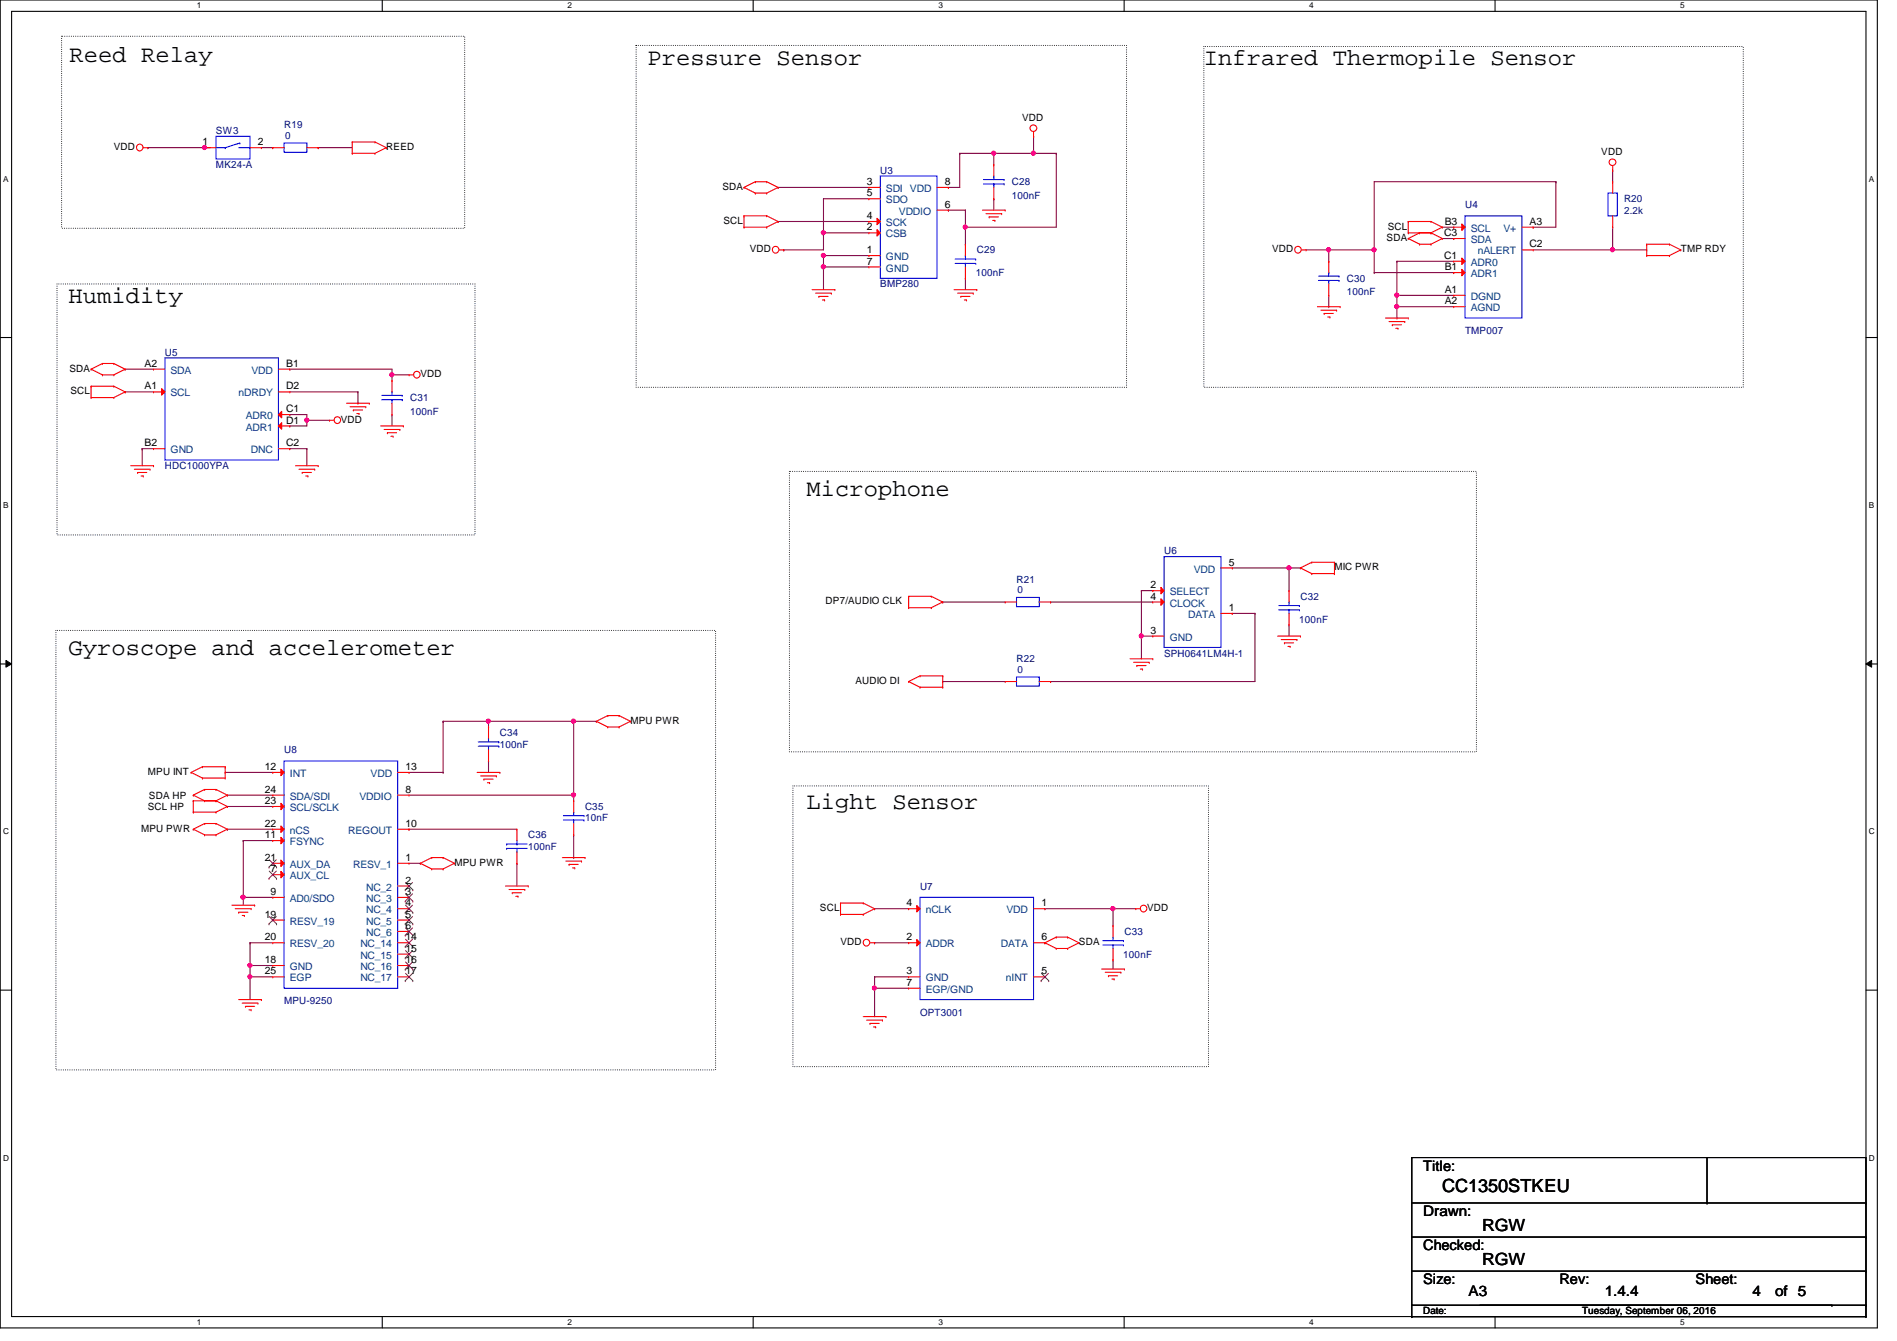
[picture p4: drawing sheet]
<svg xmlns="http://www.w3.org/2000/svg" width="297mm" height="210mm" viewBox="0 0 297 210" stroke-linecap="round" stroke-linejoin="round" font-family="sans-serif">
<path d="M0 0h294v207.9h-294zM1.8 1.8h290.4v204.3h-290.4z" fill="none" stroke="#000" stroke-width=".17"/>
<g fill="#fff">
<path d="M30.8 .2h.7v1.4h-.7z"/>
<path d="M30.8 206.2h.7v1.4h-.7z"/>
</g>
<path d="M59.9 0v1.8M59.9 206.1v1.8" fill="none" stroke="#000" stroke-width=".17"/>
<g fill="#fff">
<path d="M88.9 .2h.6v1.4h-.6z"/>
<path d="M88.9 206.2h.6v1.4h-.6z"/>
</g>
<path d="M117.9 0v1.8M117.9 206.1v1.8" fill="none" stroke="#000" stroke-width=".17"/>
<g fill="#fff">
<path d="M146.9 .2h.7v1.4h-.7z"/>
<path d="M146.9 206.2h.7v1.4h-.7z"/>
</g>
<path d="M176 0v1.8M176 206.1v1.8" fill="none" stroke="#000" stroke-width=".17"/>
<g fill="#fff">
<path d="M205 .2h.7v1.4h-.7z"/>
<path d="M205 206.2h.7v1.4h-.7z"/>
</g>
<path d="M234.1 0v1.8M234.1 206.1v1.8" fill="none" stroke="#000" stroke-width=".17"/>
<g fill="#fff">
<path d="M263.1 .2h.7v1.4h-.7z"/>
<path d="M263.1 206.2h.7v1.4h-.7z"/>
<path d="M.5 27.3h.8v1.4h-.8z"/>
<path d="M292.6 27.3h.9v1.4h-.9z"/>
<path d="M.5 78.4h.8v1.4h-.8z"/>
<path d="M292.6 78.4h.9v1.4h-.9z"/>
</g>
<path d="M0 52.8h1.8M292.2 52.8h1.8" fill="none" stroke="#000" stroke-width=".17"/>
<g fill="#fff">
<path d="M.5 129.5h.9v1.4h-.9z"/>
<path d="M292.6 129.5h.9v1.4h-.9z"/>
</g>
<path d="M0 103.9h1.8M292.2 103.9h1.8" fill="none" stroke="#000" stroke-width=".17"/>
<path d="M.9 103.4l.9 .5-.9 .5zM292.2 103.9l.9-.5v1z" fill="#000"/>
<path d="M.9 103.4l.9 .5-.9 .5zM292.2 103.9l.9-.5v1z" fill="none" stroke="#000" stroke-width=".16"/>
<g fill="#fff">
<path d="M.5 180.5h.9v1.4h-.9z"/>
<path d="M292.6 180.5h.9v1.4h-.9z"/>
</g>
<path d="M0 155h1.8M292.2 155h1.8" fill="none" stroke="#000" stroke-width=".17"/>
<path d="M9.6 5.7h63.2v30h-63.2zM99.6 7.1h76.8v53.5h-76.8zM188.5 7.3h84.5v53.3h-84.5zM8.9 44.4h65.5v39.3h-65.5zM123.6 73.8h107.6v43.9h-107.6zM8.8 98.7h103.3v68.8h-103.3zM124.2 123h65v44h-65z" fill="none" stroke="#000" stroke-width=".17" stroke-dasharray="0 .3"/>
<path d="M32 23.1h.1M32 23.1h.9" fill="none" stroke="#800040" stroke-width=".17"/>
<circle cx="32" cy="23.1" r=".32" fill="#f0f"/>
<circle cx="32" cy="23.1" r=".32" fill="none" stroke="#f0f" stroke-width=".17"/>
<g fill="none" stroke="#800040" stroke-width=".17">
<path d="M40.9 23.1h1.8M42.7 23.1h.1M49.8 23.1h.1M49.8 23.1h5.4M240.1 35.6h.1M240.1 35.6h3.5M178.7 99.6h.1M178.7 99.6h1.8M178.7 99.6v3.5M193 96h.1M193 96h3.5M89.8 124.5h.1"/>
<path d="M89.8 124.5v.8M38.1 140.5h.1M38.1 140.5h4.6"/>
</g>
<circle cx="38.1" cy="140.4" r=".33" fill="#f0f"/>
<circle cx="38.1" cy="140.4" r=".33" fill="none" stroke="#f0f" stroke-width=".17"/>
<g fill="none" stroke="#800040" stroke-width=".17">
<path d="M193 88.9h.1M193 88.9h10.6M201.8 97.8h.1M201.8 88.9h.1M201.8 97.8v1.8M76.5 119.1h.1M76.5 119.1v1.8M35.3 120.9h.1M35.3 120.9h7.4M35.6 124.5h.1M35.6 126.2h.1M35.6 124.5h7.1"/>
<path d="M35.6 126.2h7.1M38.1 131.6h.1M38.1 131.6v10.1M38.1 131.6h4.6M64 129.8h.1M64 129.8h16.9M80.9 135.1h.1M80.9 135.1v3.6M38.1 140.5h.1M136.9 142.2h.1M136.9 152.9h.1M136.9 142.2h5.4"/>
<path d="M136.9 152.9v1.8M136.9 152.9h5.4M163.6 142.2h.1M163.6 142.2h14.2M174.3 150.2h.1M174.3 142.2h.1M174.3 150.2v1.5"/>
</g>
<circle cx="201.8" cy="88.9" r=".32" fill="#f0f"/>
<circle cx="201.8" cy="88.9" r=".32" fill="none" stroke="#f0f" stroke-width=".17"/>
<path d="M35.6 129.8h.1M35.6 129.8h7.1M64 124.5h25.8M89.8 124.5h.1" fill="none" stroke="#800040" stroke-width=".17"/>
<circle cx="89.8" cy="124.4" r=".32" fill="#f0f"/>
<circle cx="89.8" cy="124.4" r=".32" fill="none" stroke="#f0f" stroke-width=".17"/>
<path d="M39.2 147.6h.1M39.2 147.6h3.5M39.2 147.6v3.5" fill="none" stroke="#800040" stroke-width=".17"/>
<circle cx="39.1" cy="151.1" r=".32" fill="#f0f"/>
<circle cx="39.1" cy="151.1" r=".32" fill="none" stroke="#f0f" stroke-width=".17"/>
<path d="M39.2 151.1h.1M39.2 152.9h.1M39.2 151.1h3.5M39.2 151.1v1.8M39.2 152.9h3.5" fill="none" stroke="#800040" stroke-width=".17"/>
<circle cx="39.1" cy="152.9" r=".32" fill="#f0f"/>
<circle cx="39.1" cy="152.9" r=".32" fill="none" stroke="#f0f" stroke-width=".17"/>
<path d="M218.7 40.9h.1M218.7 46.2h.1M218.7 40.9h8.9M218.7 40.9v5.3M218.7 46.2h8.9M39.2 152.9h.1M39.2 152.9v3.6" fill="none" stroke="#800040" stroke-width=".17"/>
<circle cx="218.7" cy="46.2" r=".32" fill="#f0f"/>
<circle cx="218.7" cy="46.2" r=".32" fill="none" stroke="#f0f" stroke-width=".17"/>
<path d="M218.7 48h.1M218.7 46.2v1.8M218.7 48h8.9" fill="none" stroke="#800040" stroke-width=".17"/>
<circle cx="218.7" cy="48" r=".32" fill="#f0f"/>
<circle cx="218.7" cy="48" r=".32" fill="none" stroke="#f0f" stroke-width=".17"/>
<path d="M208.1 39.1v1.8M208.1 48h.1M208.1 40.9h.1M208.1 46.2v1.8M218.7 49.8h.1M218.7 48v1.8" fill="none" stroke="#800040" stroke-width=".17"/>
<circle cx="208" cy="39.1" r=".32" fill="#f0f"/>
<circle cx="208" cy="39.1" r=".32" fill="none" stroke="#f0f" stroke-width=".17"/>
<path d="M208.1 39.1h7.1M215.2 39.1h.1M215.2 39.1v3.6M215.2 42.7h.1" fill="none" stroke="#800040" stroke-width=".17"/>
<circle cx="215.2" cy="39.1" r=".32" fill="#f0f"/>
<circle cx="215.2" cy="39.1" r=".32" fill="none" stroke="#f0f" stroke-width=".17"/>
<path d="M215.2 39.1h.1M243.6 28.4h.1M243.6 28.4h-28.4v10.7M243.6 28.4v7.2M215.2 42.7h12.4M227.6 42.7h.1M69.4 112.9h.1M69.4 112.9v8M69.4 112.9h7.1M64 120.9h5.4M69.4 120.9h.1" fill="none" stroke="#800040" stroke-width=".17"/>
<circle cx="76.5" cy="112.9" r=".32" fill="#f0f"/>
<circle cx="76.5" cy="112.9" r=".32" fill="none" stroke="#f0f" stroke-width=".17"/>
<path d="M76.5 112.9h.1M76.5 112.9h13.3M89.8 112.9h.1M89.8 112.9v11.6" fill="none" stroke="#800040" stroke-width=".17"/>
<circle cx="89.8" cy="112.9" r=".32" fill="#f0f"/>
<circle cx="89.8" cy="112.9" r=".32" fill="none" stroke="#f0f" stroke-width=".17"/>
<path d="M178.7 92.5h.1M178.7 92.5h1.8M178.7 92.5v7.1M201.8 88.9h.1M201.8 88.9v3.6" fill="none" stroke="#800040" stroke-width=".17"/>
<circle cx="178.7" cy="99.5" r=".32" fill="#f0f"/>
<circle cx="178.7" cy="99.5" r=".32" fill="none" stroke="#f0f" stroke-width=".17"/>
<path d="M225.8 37.3h1.8M225.8 35.6h1.8M227.6 37.3h.1M227.6 35.6h.1M240.1 39.1h12.4M252.5 39.1h.1M76.5 112.9h.1M76.5 112.9v.9M64 135.1h1.8M65.8 135.1h.1M136.9 147.6h.1M136.9 147.6h5.4" fill="none" stroke="#800040" stroke-width=".17"/>
<circle cx="252.5" cy="39.1" r=".32" fill="#f0f"/>
<circle cx="252.5" cy="39.1" r=".32" fill="none" stroke="#f0f" stroke-width=".17"/>
<path d="M252.5 39.1h.1M252.5 35.6v3.5M252.5 39.1h5.3M257.8 39.1h.1M136.9 154.7h.1M136.9 154.7h5.4M136.9 154.7v4.4" fill="none" stroke="#800040" stroke-width=".17"/>
<circle cx="136.9" cy="154.7" r=".32" fill="#f0f"/>
<circle cx="136.9" cy="154.7" r=".32" fill="none" stroke="#f0f" stroke-width=".17"/>
<g fill="none" stroke="#800040" stroke-width=".17">
<path d="M19.6 57.8h.1M19.6 57.8h4.4M45.4 57.8h.1M45.4 57.8h16M61.4 58.7h.1M61.4 58.7v.9M19.6 61.3h.1M19.6 61.3h4.4M22.3 70.2h.1M22.3 70.2v2.7M22.3 70.2h1.7M45.4 70.2h.1"/>
<path d="M45.4 61.3h10.6M45.4 70.2h2.6M48 70.2h.1M48 70.2v2.7M56 61.3h.1M61.4 64.9h.1M61.4 64.9v1.8M147.6 94.2h.1M147.6 94.2h9.8M164.5 94.2h.1M164.5 94.2h16M196.5 96h.1"/>
<path d="M196.5 96v10.7h-32M89.8 112.9h3.6M93.4 112.9h.1M147.6 106.7h.1M147.6 106.7h9.8M164.5 106.7h.1M89.8 134.2h.1M89.8 130.7v3.5"/>
</g>
<circle cx="61.4" cy="58.6" r=".32" fill="#f0f"/>
<circle cx="61.4" cy="58.6" r=".32" fill="none" stroke="#f0f" stroke-width=".17"/>
<path d="M61.4 58.7h.1M61.4 58.7h2.6M45.4 64.9h.1M45.4 64.9h2.6M48 65.8h.1M48 65.8v.9" fill="none" stroke="#800040" stroke-width=".17"/>
<circle cx="48" cy="65.8" r=".32" fill="#f0f"/>
<circle cx="48" cy="65.8" r=".32" fill="none" stroke="#f0f" stroke-width=".17"/>
<path d="M151.2 35.6h.1M151.2 35.6h14.2M45.4 66.7h.1M45.4 66.7h2.6" fill="none" stroke="#800040" stroke-width=".17"/>
<circle cx="151.1" cy="35.5" r=".32" fill="#f0f"/>
<circle cx="151.1" cy="35.5" r=".32" fill="none" stroke="#f0f" stroke-width=".17"/>
<g fill="none" stroke="#800040" stroke-width=".17">
<path d="M148.5 32.9h.1M148.5 29.3h.1M148.5 32.9h2.7M150.3 24h.1M150.3 24v5.3h-1.8M150.3 24h11.5M151.2 32.9h.1M151.2 32.9v2.7M155.6 24h.1M155.6 24v1.8M161.8 21.3h.1M161.8 24h.1"/>
<path d="M161.8 21.3v2.7"/>
</g>
<circle cx="155.6" cy="24" r=".32" fill="#f0f"/>
<circle cx="155.6" cy="24" r=".32" fill="none" stroke="#f0f" stroke-width=".17"/>
<g fill="none" stroke="#800040" stroke-width=".17">
<path d="M121.8 29.3h.1M121.8 34.7h.1M121.8 29.3h14.3M121.8 34.7h14.3M122.7 39.1h.1M122.7 39.1h6.2M128.9 31.1h.1M128.9 31.1h7.2M151.2 38.2h.1M151.2 35.6v2.6M155.6 31.1h.1M155.6 31.1v1.8"/>
<path d="M165.4 24h.1M165.4 24v11.6M128.8 40h.1M128.8 40h7.3M128.9 40h.1M128.9 40v1.8"/>
</g>
<circle cx="128.9" cy="41.8" r=".32" fill="#f0f"/>
<circle cx="128.9" cy="41.8" r=".32" fill="none" stroke="#f0f" stroke-width=".17"/>
<circle cx="128.9" cy="40" r=".32" fill="#f0f"/>
<circle cx="128.9" cy="40" r=".32" fill="none" stroke="#f0f" stroke-width=".17"/>
<path d="M128.9 36.4h.1M128.9 31.1v5.3M128.9 36.4h7.2M128.9 41.8h.1M128.9 41.8h7.2M128.9 41.8v3.5" fill="none" stroke="#800040" stroke-width=".17"/>
<circle cx="128.9" cy="36.4" r=".32" fill="#f0f"/>
<circle cx="128.9" cy="36.4" r=".32" fill="none" stroke="#f0f" stroke-width=".17"/>
<path d="M23.2 23.1h.1M23.2 23.1h8.8M128.9 36.4h.1M128.9 36.4v2.7M161.8 24h.1M161.8 24h3.6M48 65.8h.1M48 65.8h3.6" fill="none" stroke="#800040" stroke-width=".17"/>
<circle cx="161.8" cy="24" r=".32" fill="#f0f"/>
<circle cx="161.8" cy="24" r=".32" fill="none" stroke="#f0f" stroke-width=".17"/>
<path d="M204.5 39.1h3.6M208.1 39.1h.1M252.5 26.7h.1M252.5 26.7v1.7M61.4 58.7h.1M61.4 57.8v.9M48 65.8h.1M48 64.9v.9M174.3 142.2h.1M174.3 142.2v2.7" fill="none" stroke="#800040" stroke-width=".17"/>
<circle cx="174.3" cy="142.2" r=".32" fill="#f0f"/>
<circle cx="174.3" cy="142.2" r=".32" fill="none" stroke="#f0f" stroke-width=".17"/>
<path d="M151.2 43.6h.1M151.2 43.6v1.7M56 63.1h.1M56 61.3v1.8" fill="none" stroke="#800040" stroke-width=".17"/>
<g fill="none" stroke="#f00" stroke-width=".17">
<path d="M22.4 23.1h.8M23.2 23.1h.1M55.2 24h.1M55.2 22.2h.1M55.2 22.2h3.5M55.2 24h3.5M55.2 22.2v1.8M58.7 22.2h.1M58.7 24h.1M58.7 22.2l1.8 .9M60.5 23.1h.1M60.5 23.1l-1.8 .9"/>
<path d="M116.5 35.6h.1M116.5 33.8h.1M116.5 29.3h.1M116.5 33.8h3.6M116.5 35.6h3.6M116.5 33.8v1.8M116.5 29.3l1.8 .9M118.3 28.4h.1M118.3 30.2h.1M118.3 28.4l-1.8 .9M118.3 28.4h1.8M118.3 30.2h1.8"/>
<path d="M120.1 33.8h.1M120.1 35.6h.1M120.1 28.4h.1M120.1 30.2h.1M120.1 33.8l1.7 .9M120.1 28.4l1.7 .9M121.8 34.7h.1M121.8 29.3h.1M121.8 34.7l-1.7 .9M121.8 29.3l-1.7 .9M122 39.1h.7M122.7 39.1h.1"/>
<path d="M153.8 32.9h3.6M154.4 33.4h2.4M154.9 34h.1M154.9 34h1.4M155.4 34.5h.4M155.8 34.5h.1M156.8 33.4h.1M157.4 32.9h.1M161.8 21.3h.1M161.8 20.6v.7M203.8 39.1h.7M204.5 39.1h.1"/>
<path d="M220.5 36.4h.1M220.5 34.7h.1M220.5 37.3h.1M220.5 34.7h3.6M220.5 36.4h3.6M220.5 34.7v1.7M220.5 37.3l1.8 .9M222.3 36.4h.1M222.3 38.2h.1M222.3 36.4l-1.8 .9M222.3 38.2h1.8M224.1 34.7h.1"/>
<path d="M224.1 36.4h.1M224.1 38.2h.1M224.1 34.7l1.7 .9M224.1 36.4l1.7 .9M225.8 35.6h.1M225.8 37.3h.1M225.8 35.6l-1.7 .8M225.8 37.3l-1.7 .9M252.5 26.7h.1M252.5 35.6h.1M252.5 28.4h.1M252.5 26v.7"/>
<path d="M252.5 28.4v1.8M252.5 33.8v1.8M257.8 38.2h.1M257.8 38.2h3.6M257.8 38.2v1.8M261.4 38.2h.1M261.4 38.2l1.8 .9M263.2 39.1h.1M263.2 39.1l-1.8 .9M14.3 57.8h.1M14.3 57.8l1.7 .9M16 56.9h.1"/>
<path d="M16 58.7h.1M16 56.9l-1.7 .9M16 56.9h1.8M16 58.7h1.8M17.8 56.9h.1M17.8 58.7h.1M17.8 56.9l1.8 .9M19.6 57.8h.1M19.6 57.8l-1.8 .9M64 58.7h.1M64 58.7h.8M127.2 45.3h3.5"/>
<path d="M127.7 45.9h2.5M128.2 46.4h.1M128.2 46.4h1.5M128.8 46.9h.3M129.1 46.9h.1M130.2 45.9h.1M130.7 45.3h.1M149.4 45.3h3.5M149.9 45.9h2.5M150.4 46.4h.1M150.4 46.4h1.5M151 46.9h.3"/>
<path d="M151.3 46.9h.1M152.4 45.9h.1M152.9 45.3h.1M206.3 48h3.5M206.8 48.6h2.5M207.3 49.1h.1M207.3 49.1h1.5M207.9 49.6h.3M208.1 40.9h.1M208.1 46.2h.1M208.1 40.9v1.8M208.1 44.4v1.8"/>
<path d="M208.2 49.6h.1M209.3 48.6h.1M209.8 48h.1M217 49.8h3.5M217.5 50.3h2.5M218 50.8h.1M218 50.8h1.5M218.6 51.4h.3M218.9 51.4h.1M220 50.3h.1M220.5 49.8h.1M257.8 40h.1"/>
<path d="M257.8 40h3.6M261.4 40h.1M14.3 62.2h.1M14.3 60.5h.1M14.3 60.5h3.5M14.3 62.2h3.5M14.3 60.5v1.7M17.8 60.5h.1M17.8 62.2h.1M17.8 60.5l1.8 .8M19.6 61.3h.1M19.6 61.3l-1.8 .9"/>
<path d="M20.5 72.9h3.5M21 73.4h2.5M21.5 74h.1M21.5 74h1.5M22.1 74.5h.3M22.4 74.5h.1M23.5 73.4h.1M24 72.9h.1M46.3 72.9h3.5M46.8 73.4h2.5M47.3 74h.1M47.3 74h1.5"/>
<path d="M47.9 74.5h.3M48.2 74.5h.1M49.3 73.4h.1M49.8 72.9h.1M51.6 65.8h.1M51.6 65.8h.7M54.3 63.1h3.5M54.8 63.7h2.5M55.3 64.2h.1M55.3 64.2h1.5M55.9 64.7h.3M56.2 64.7h.1"/>
<path d="M57.3 63.7h.1M57.8 63.1h.1M59.6 66.7h3.6M60.2 67.2h2.4M60.7 67.7h.1M60.7 67.7h1.4M61.2 68.3h.3M61.5 68.3h.1M62.6 67.2h.1M63.2 66.7h.1M142.3 95.1h.1M142.3 93.3h.1"/>
<path d="M142.3 93.3h3.5M142.3 95.1h3.5M142.3 93.3v1.8M145.8 93.3h.1M145.8 95.1h.1M145.8 93.3l1.8 .9M147.6 94.2h.1M147.6 94.2l-1.8 .9M200.1 99.6h3.5M203.6 88.9h.1M203.6 99.6h.1M203.6 88.9l1.8 .9"/>
<path d="M205.4 89.8h.1M205.4 88h.1M205.4 89.8h3.6M205.4 88l-1.8 .9M205.4 88h3.6M209 88h.1M209 89.8h.1M209 88v1.8M76.5 113.8h.1M76.5 119.1h.1M76.5 113.8v1.8M76.5 117.3v1.8"/>
<path d="M93.4 112.9h.1M93.4 112.9l1.8 .9M95.2 113.8h.1M95.2 112h.1M95.2 113.8h1.7M95.2 112l-1.8 .9M95.2 112h1.7M96.9 113.8h.1M96.9 112h.1M96.9 112l1.8 .9M98.7 112.9h.1M98.7 112.9l-1.8 .9"/>
<path d="M142.3 106.7h.1M142.3 106.7l1.8 .9M144.1 107.6h.1M144.1 105.8h.1M144.1 107.6h3.5M144.1 105.8l-1.8 .9M144.1 105.8h3.5M147.6 105.8h.1M147.6 107.6h.1M147.6 105.8v1.8M157.4 106.7h.1M157.4 106.7h1.8"/>
<path d="M162.7 106.7h1.8M164.5 106.7h.1M176.9 103.1h3.6M177.5 103.7h2.5M178 104.2h.1M178 104.2h1.4M178.6 104.7h.3M178.9 104.7h.1M180 103.7h.1M180.5 103.1h.1M200.6 100.1h2.5M201.1 100.6h.1"/>
<path d="M201.1 100.6h1.5M201.7 101.2h.3M202 101.2h.1M203.1 100.1h.1M29.9 120.9h.1M29.9 120.9l1.8 .9M30.3 127.1h.1M30.3 125.3h.1M30.3 124.5h.1M30.3 129.8h.1M30.3 125.3h3.5M30.3 127.1h3.5"/>
<path d="M30.3 125.3v1.8M30.3 124.5l1.7 .8M30.3 129.8l1.7 .9M31.7 121.8h.1M31.7 120h.1M31.7 121.8h3.6M31.7 120l-1.8 .9M31.7 120h3.6M32 123.6h.1M32 125.3h.1M32 128.9h.1M32 130.7h.1"/>
<path d="M32 123.6l-1.7 .9M32 123.6h1.8M32 128.9l-1.7 .9M32 128.9h1.8M32 130.7h1.8M33.8 125.3h.1M33.8 127.1h.1M33.8 123.6h.1M33.8 128.9h.1M33.8 130.7h.1M33.8 125.3l1.8 .9M33.8 123.6l1.8 .9"/>
<path d="M33.8 128.9l1.8 .9M35.3 120h.1M35.3 121.8h.1M35.3 120v1.8M35.6 126.2h.1M35.6 124.5h.1M35.6 129.8h.1M35.6 126.2l-1.8 .9M35.6 124.5l-1.8 .8M35.6 129.8l-1.8 .9M65.8 135.1h.1M65.8 135.1l1.8 .9"/>
<path d="M67.6 136h.1M67.6 134.2h.1M67.6 136h1.8M67.6 134.2l-1.8 .9M67.6 134.2h1.8M69.4 136h.1M69.4 134.2h.1M69.4 134.2l1.8 .9M71.2 135.1h.1M71.2 135.1l-1.8 .9M74.7 120.9h3.6M75.3 121.5h2.4"/>
<path d="M75.8 122h.1M75.8 122h1.4M76.3 122.5h.4M76.7 122.5h.1M77.7 121.5h.1M78.3 120.9h.1M79.2 138.7h3.5M79.7 139.2h2.5M80.2 139.7h.1M80.2 139.7h1.5M80.9 135.1h.1M80.9 129.8h.1"/>
<path d="M80.9 129.8v1.8M80.9 133.3v1.8M82.2 139.2h.1M82.7 138.7h.1M88 134.2h3.6M88.6 134.8h2.5M89.1 135.3h.1M89.1 135.3h1.4M89.7 135.8h.3M90 135.8h.1M91.1 134.8h.1M91.6 134.2h.1"/>
<path d="M36.3 141.7h3.6M36.8 142.2h2.5M37.4 142.8h.1M37.4 142.8h1.4M37.4 156.5h3.5M37.9 143.3h.4M37.9 157h2.5M38.3 143.3h.1M38.4 157.5h.1M38.4 157.5h1.5M39 158.1h.3M39.3 142.2h.1"/>
<path d="M39.3 158.1h.1M39.9 141.7h.1M40.4 157h.1M40.9 156.5h.1M80.8 140.3h.3M81.1 140.3h.1M131.6 143.1h.1M131.6 141.4h.1M131.6 141.4h3.6M131.6 143.1h3.6M131.6 141.4v1.7M135.2 141.4h.1"/>
<path d="M135.2 143.1h.1M135.2 141.4l1.7 .8M135.2 159.1h3.5M135.7 159.7h2.5M136.2 147.6h.7M136.9 142.2h.1M136.9 147.6h.1M136.9 142.2l-1.7 .9M138.2 159.7h.1M138.7 159.1h.1M161.8 152.9h1.8M163.6 147.6h.1"/>
<path d="M163.6 152.9h.1M163.6 147.6l1.8 .9M165.4 148.5h.1M165.4 146.7h.1M165.4 148.5h1.8M165.4 146.7l-1.8 .9M165.4 146.7h1.8M167.2 148.5h.1M167.2 146.7h.1M167.2 146.7l1.7 .9M168.9 147.6h.1M168.9 147.6l-1.7 .9"/>
<path d="M172.5 151.7h3.6M173.1 152.2h2.4M173.6 152.7h.1M173.6 152.7h1.4M174.1 153.2h.4M174.3 144.9h.1M174.3 150.2h.1M174.3 144.9v1.8M174.3 148.5v1.7M174.5 153.2h.1M175.5 152.2h.1M176.1 151.7h.1"/>
<path d="M177.8 142.2h.1M177.8 142.2h.8M136.2 160.2h.1M136.2 160.2h1.5M136.8 160.7h.3M137.1 160.7h.1"/>
<circle cx="21.9" cy="23.1" r=".52"/>
<circle cx="121.4" cy="39.1" r=".52"/>
<circle cx="161.8" cy="20.1" r=".52"/>
<circle cx="203.2" cy="39.1" r=".52"/>
<circle cx="252.5" cy="25.4" r=".52"/>
<circle cx="65.3" cy="58.6" r=".52"/>
<circle cx="52.8" cy="65.8" r=".52"/>
<circle cx="135.7" cy="147.5" r=".52"/>
<circle cx="179.1" cy="142.2" r=".52"/>
</g>
<g fill="none" stroke="#000" stroke-width=".17">
<path d="M221.1 181.2h71.1v23.1h-71.1zM221.1 188.3h71.1M221.1 193.6h71.1M221.1 199h71.1M267.3 188.3h.1M267.3 181.2v7.1M292.2 188.3h.1M292.2 193.6h.1M292.2 199h.1M221.1 206.1h.1M221.1 204.3v1.8M221.1 206.1h71.1"/>
<path d="M231.7 204.3h55.1M286.8 204.3h.1M292.2 206.1h.1M292.2 204.3h.1M292.2 204.3v1.8"/>
</g>
<g fill="none" stroke="#00f" stroke-width=".17">
<path d="M251.8 30.2h1.4v3.6h-1.4zM206.5 43.9h3.2M206.5 43.2h3.2M208.1 43.9h.1M208.1 42.7h.1M208.1 42.7v.5M208.1 43.9v.5M209.7 43.9h.1M209.7 43.2h.1M74.9 116.8h3.2M74.9 116.1h3.2M76.5 116.8h.1"/>
<path d="M76.5 115.6h.1M76.5 115.6v.5M76.5 116.8v.5M78.1 116.8h.1M78.1 116.1h.1M159.2 106h3.5v1.4h-3.5zM79.3 132.1h.1M79.3 132.8h.1M79.3 132.1h3.2M79.3 132.8h3.2M80.9 132.1h.1M80.9 133.3h.1"/>
<path d="M80.9 131.6v.5M80.9 132.8v.5M144.1 140.5h17.7v16h-17.7zM172.7 147.9h3.2M172.7 147.2h3.2M174.3 147.9h.1M174.3 146.7h.1M174.3 146.7v.5M174.3 147.9v.6M175.9 147.9h.1M175.9 147.2h.1"/>
</g>
<path d="M163 153.5h.1M163.1 152.4l1.1 1.1M164.2 152.4l-1.2 1.1M164.2 153.5h.1" fill="none" stroke="#804000" stroke-width=".16"/>
<path d="M143.5 147.1l.6 .5-.6 .5z" fill="#f00"/>
<path d="M142.3 147.6h.1M142.3 152.9h.1M142.3 154.7h.1M142.3 147.6h1.8M142.3 152.9h1.8M142.3 154.7h1.8M143.5 147.1l.6 .5-.6 .5zM161.8 142.2h1.8M163.6 142.2h.1" fill="none" stroke="#f00" stroke-width=".17"/>
<path d="M143.5 141.7l.6 .5-.6 .5z" fill="#f00"/>
<g fill="none" stroke="#f00" stroke-width=".17">
<path d="M42.7 23.1h.1M42.7 23.1h1.8M48 23.1h1.8M49.8 23.1h.1M151.2 38.2h.1M151.2 38.2v1.8M155.6 25.8h.1M155.6 31.1h.1M155.6 25.8v1.8M155.6 29.3v1.8M227.6 37.3h.1M227.6 37.3h1.8"/>
<path d="M238.3 39.1h1.8M238.3 35.6h1.8M240.1 39.1h.1M240.1 35.6h.1M151.2 43.6h.1M151.2 41.8v1.8M227.6 46.2h.1M227.6 48h.1M227.6 46.2h1.8M227.6 48h1.8M89.8 125.3h.1M89.8 130.7h.1"/>
<path d="M89.8 125.3v1.8M89.8 128.9v1.8M142.3 142.2h.1M142.3 142.2h1.8M143.5 141.7l.6 .5-.6 .5zM161.8 147.6h1.8M163.6 147.6h.1"/>
</g>
<g fill="none" stroke="#00f" stroke-width=".17">
<path d="M44.5 22.4h3.5v1.4h-3.5zM154 28.8h3.2M154 28.1h3.2M155.6 28.8h.1M155.6 27.6h.1M155.6 27.6v.5M155.6 28.8v.5M157.2 28.8h.1M157.2 28.1h.1M229.4 33.8h8.9v16h-8.9zM149.6 41.2h3.2M149.6 40.6h3.2"/>
<path d="M151.2 41.2h.1M151.2 40h.1M151.2 40v.6M151.2 41.2v.6M152.8 41.2h.1M152.8 40.6h.1M88.2 128.4h3.2M88.2 127.7h3.2M89.8 128.4h.1M89.8 127.1h.1M89.8 127.1v.6M89.8 128.4v.5"/>
<path d="M91.4 128.4h.1M91.4 127.7h.1"/>
</g>
<path d="M228.9 42.2l.5 .5-.5 .5z" fill="#f00"/>
<path d="M227.6 42.7h.1M227.6 42.7h1.8M228.9 42.2l.5 .5-.5 .5z" fill="none" stroke="#f00" stroke-width=".17"/>
<path d="M228.9 35.1l.5 .5-.5 .5z" fill="#f00"/>
<path d="M227.6 35.6h.1M227.6 35.6h1.8M228.9 35.1l.5 .5-.5 .5z" fill="none" stroke="#f00" stroke-width=".17"/>
<path d="M228.9 40.4l.5 .5-.5 .5z" fill="#f00"/>
<g fill="none" stroke="#f00" stroke-width=".17">
<path d="M32 23.1h.1M32 23.1h1.8M39.2 23.1h1.7M40.9 23.1h.1M61.4 59.6h.1M61.4 59.6v1.7M227.6 40.9h.1M227.6 40.9h1.8M228.9 40.4l.5 .5-.5 .5zM61.4 64.9h.1M61.4 63.1v1.8M157.4 94.2h.1"/>
<path d="M157.4 94.2h1.8M162.7 94.2h1.8M164.5 94.2h.1M201.8 92.5h.1M201.8 97.8h.1M201.8 92.5v1.7M201.8 96v1.8M62.3 145.8h1.7M64 145.8h.1"/>
</g>
<g fill="none" stroke="#00f" stroke-width=".17">
<path d="M33.8 21.3h5.4v3.6h-5.4zM33.8 23.1h1.5M35.3 23.1h.1M37.4 23.1h1.8M37.5 22.4h.1M37.5 22.4l-2.2 .7M39.2 23.1h.1M59.8 62.6h3.2M59.8 61.9h3.2M61.4 62.6h.1M61.4 61.3h.1M61.4 61.3v.6"/>
<path d="M61.4 62.6v.5M63 62.6h.1M63 61.9h.1M159.2 93.5h3.5v1.5h-3.5zM200.2 95.5h3.3M200.2 94.8h3.3M201.8 95.5h.1M201.8 94.2h.1M201.8 94.2v.6M201.8 95.5v.5M203.5 95.5h.1M203.5 94.8h.1"/>
<path d="M44.5 119.1h17.8v35.6h-17.8z"/>
</g>
<path d="M63.5 146.4h.1M63.5 145.2l1.1 1.2M64.6 145.2l-1.1 1.2M64.6 146.4h.1" fill="none" stroke="#804000" stroke-width=".16"/>
<path d="M44 134.6l.5 .5-.5 .5z" fill="#f00"/>
<path d="M42.7 135.1h.1M42.7 135.1h1.8M44 134.6l.5 .5-.5 .5z" fill="none" stroke="#f00" stroke-width=".17"/>
<path d="M42.1 135.7h.1M42.2 134.6l1.1 1.1M43.3 134.6l-1.2 1.1M43.3 135.7h.1" fill="none" stroke="#804000" stroke-width=".16"/>
<path d="M44 136.4l.5 .5-.5 .5z" fill="#f00"/>
<path d="M42.7 136.9h.1M42.7 136.9h1.8M44 136.4l.5 .5-.5 .5zM62.3 124.5h1.7M62.3 129.8h1.7M64 124.5h.1M64 129.8h.1M42.7 140.5h.1M42.7 140.5h1.8" fill="none" stroke="#f00" stroke-width=".17"/>
<path d="M42.1 137.5h.1M42.2 136.4l1.1 1.1M43.3 136.4l-1.2 1.1M43.3 137.5h.1" fill="none" stroke="#804000" stroke-width=".16"/>
<path d="M44 131.1l.5 .5-.5 .5z" fill="#f00"/>
<path d="M42.7 131.6h.1M42.7 131.6h1.8M44 131.1l.5 .5-.5 .5z" fill="none" stroke="#f00" stroke-width=".17"/>
<path d="M44 120.4l.5 .5-.5 .5z" fill="#f00"/>
<g fill="none" stroke="#f00" stroke-width=".17">
<path d="M42.7 120.9h.1M42.7 120.9h1.8M44 120.4l.5 .5-.5 .5zM62.3 120.9h1.7M62.3 135.1h1.7M64 120.9h.1M64 135.1h.1M42.7 151.1h.1M42.7 144h.1M42.7 147.6h.1M42.7 151.1h1.8M42.7 144h1.8"/>
<path d="M42.7 147.6h1.8"/>
</g>
<path d="M42.1 144.6h.1M42.2 143.5l1.1 1.1M43.3 143.5l-1.2 1.1M43.3 144.6h.1" fill="none" stroke="#804000" stroke-width=".16"/>
<path d="M44 129.3l.5 .5-.5 .5z" fill="#f00"/>
<path d="M42.7 129.8h.1M42.7 129.8h1.8M44 129.3l.5 .5-.5 .5z" fill="none" stroke="#f00" stroke-width=".17"/>
<path d="M44 125.7l.5 .5-.5 .5z" fill="#f00"/>
<g fill="none" stroke="#f00" stroke-width=".17">
<path d="M24 57.8h.1M24 57.8h1.8M24 70.2h.1M24 70.2h1.8M42.7 126.2h.1M42.7 124.5h.1M42.7 126.2h1.8M42.7 124.5h1.8M44 125.7l.5 .5-.5 .5zM62.3 138.7h1.7M64 138.7h.1M42.7 152.9h.1"/>
<path d="M42.7 152.9h1.8M62.3 152.9h1.7M62.3 147.6h1.7M62.3 149.4h1.7M62.3 151.1h1.7M62.3 140.5h1.7M62.3 142.2h1.7M62.3 144h1.7M64 147.6h.1M64 149.4h.1M64 151.1h.1M64 152.9h.1"/>
<path d="M64 140.5h.1M64 142.2h.1M64 144h.1"/>
</g>
<g fill="none" stroke="#804000" stroke-width=".16">
<path d="M63.5 139.3h.1M63.5 138.1l1.1 1.2M63.5 139.9l1.1 1.2M64.6 138.1l-1.1 1.2M64.6 139.9l-1.1 1.2M64.6 139.3h.1M63.5 148.2h.1M63.5 149.9h.1M63.5 151.7h.1M63.5 153.5h.1M63.5 141.1h.1M63.5 142.8h.1"/>
<path d="M63.5 144.6h.1M63.5 147l1.1 1.2M63.5 148.8l1.1 1.1M63.5 150.6l1.1 1.1M63.5 152.4l1.1 1.1M63.5 141.7l1.1 1.1M63.5 143.5l1.1 1.1M64.6 147l-1.1 1.2M64.6 148.8l-1.1 1.1M64.6 150.6l-1.1 1.1M64.6 152.4l-1.1 1.1M64.6 141.7l-1.1 1.1"/>
<path d="M64.6 143.5l-1.1 1.1M64.6 148.2h.1M64.6 149.9h.1M64.6 151.7h.1M64.6 153.5h.1M64.6 141.1h.1M64.6 142.8h.1M64.6 144.6h.1"/>
</g>
<path d="M25.8 56h17.8v16h-17.8z" fill="none" stroke="#00f" stroke-width=".17"/>
<path d="M25.3 60.8l.5 .5-.5 .5z" fill="#f00"/>
<path d="M43.6 57.8h1.8M45.4 57.8h.1M24 61.3h.1M24 61.3h1.8M25.3 60.8l.5 .5-.5 .5z" fill="none" stroke="#f00" stroke-width=".17"/>
<path d="M43.6 64.9l.5-.5v1z" fill="#f00"/>
<path d="M43.6 64.9l.5-.5v1zM43.6 64.9h1.8M45.4 64.9h.1" fill="none" stroke="#f00" stroke-width=".17"/>
<path d="M43.6 66.7l.5-.5v1z" fill="#f00"/>
<path d="M43.6 66.7l.5-.5v1zM43.6 66.7h1.8M43.6 61.3h1.8M43.6 70.2h1.8M45.4 66.7h.1M45.4 61.3h.1M45.4 70.2h.1M191.2 88.9h1.8M193 88.9h.1" fill="none" stroke="#f00" stroke-width=".17"/>
<path d="M182.3 87.1h8.9v14.2h-8.9z" fill="none" stroke="#00f" stroke-width=".17"/>
<path d="M181.8 91.9l.5 .6-.5 .5z" fill="#f00"/>
<path d="M180.5 92.5h.1M180.5 92.5h1.8M181.8 91.9l.5 .6-.5 .5z" fill="none" stroke="#f00" stroke-width=".17"/>
<path d="M181.8 93.7l.5 .5-.5 .5z" fill="#f00"/>
<path d="M136.1 40h.1M136.1 40h1.7M180.5 94.2h.1M180.5 99.6h.1M180.5 94.2h1.8M180.5 99.6h1.8M181.8 93.7l.5 .5-.5 .5zM191.2 96h1.8M193 96h.1" fill="none" stroke="#f00" stroke-width=".17"/>
<path d="M137.8 27.6h8.9v16h-8.9z" fill="none" stroke="#00f" stroke-width=".17"/>
<path d="M137.3 35.9l.5 .5-.5 .6z" fill="#f00"/>
<path d="M136.1 36.4h.1M136.1 29.3h.1M136.1 36.4h1.7M136.1 29.3h1.7M137.3 35.9l.5 .5-.5 .6zM146.7 32.9h1.8M148.5 32.9h.1M136.1 41.8h.1M136.1 41.8h1.7" fill="none" stroke="#f00" stroke-width=".17"/>
<path d="M137.3 34.2l.5 .5-.5 .5z" fill="#f00"/>
<path d="M136.1 34.7h.1M136.1 31.1h.1M136.1 34.7h1.7M136.1 31.1h1.7M137.3 34.2l.5 .5-.5 .5zM146.7 29.3h1.8M148.5 29.3h.1" fill="none" stroke="#f00" stroke-width=".17"/>
<circle cx="32" cy="23.1" r=".32" fill="#f0f"/>
<circle cx="32" cy="23.1" r=".32" fill="none" stroke="#f0f" stroke-width=".17"/>
<circle cx="38.1" cy="140.4" r=".33" fill="#f0f"/>
<circle cx="38.1" cy="140.4" r=".33" fill="none" stroke="#f0f" stroke-width=".17"/>
<circle cx="201.8" cy="88.9" r=".32" fill="#f0f"/>
<circle cx="201.8" cy="88.9" r=".32" fill="none" stroke="#f0f" stroke-width=".17"/>
<circle cx="89.8" cy="124.4" r=".32" fill="#f0f"/>
<circle cx="89.8" cy="124.4" r=".32" fill="none" stroke="#f0f" stroke-width=".17"/>
<circle cx="39.1" cy="151.1" r=".32" fill="#f0f"/>
<circle cx="39.1" cy="151.1" r=".32" fill="none" stroke="#f0f" stroke-width=".17"/>
<circle cx="39.1" cy="152.9" r=".32" fill="#f0f"/>
<circle cx="39.1" cy="152.9" r=".32" fill="none" stroke="#f0f" stroke-width=".17"/>
<circle cx="218.7" cy="46.2" r=".32" fill="#f0f"/>
<circle cx="218.7" cy="46.2" r=".32" fill="none" stroke="#f0f" stroke-width=".17"/>
<circle cx="218.7" cy="48" r=".32" fill="#f0f"/>
<circle cx="218.7" cy="48" r=".32" fill="none" stroke="#f0f" stroke-width=".17"/>
<circle cx="208" cy="39.1" r=".32" fill="#f0f"/>
<circle cx="208" cy="39.1" r=".32" fill="none" stroke="#f0f" stroke-width=".17"/>
<circle cx="215.2" cy="39.1" r=".32" fill="#f0f"/>
<circle cx="215.2" cy="39.1" r=".32" fill="none" stroke="#f0f" stroke-width=".17"/>
<circle cx="76.5" cy="112.9" r=".32" fill="#f0f"/>
<circle cx="76.5" cy="112.9" r=".32" fill="none" stroke="#f0f" stroke-width=".17"/>
<circle cx="89.8" cy="112.9" r=".32" fill="#f0f"/>
<circle cx="89.8" cy="112.9" r=".32" fill="none" stroke="#f0f" stroke-width=".17"/>
<circle cx="178.7" cy="99.5" r=".32" fill="#f0f"/>
<circle cx="178.7" cy="99.5" r=".32" fill="none" stroke="#f0f" stroke-width=".17"/>
<circle cx="252.5" cy="39.1" r=".32" fill="#f0f"/>
<circle cx="252.5" cy="39.1" r=".32" fill="none" stroke="#f0f" stroke-width=".17"/>
<circle cx="136.9" cy="154.7" r=".32" fill="#f0f"/>
<circle cx="136.9" cy="154.7" r=".32" fill="none" stroke="#f0f" stroke-width=".17"/>
<circle cx="61.4" cy="58.6" r=".32" fill="#f0f"/>
<circle cx="61.4" cy="58.6" r=".32" fill="none" stroke="#f0f" stroke-width=".17"/>
<circle cx="48" cy="65.8" r=".32" fill="#f0f"/>
<circle cx="48" cy="65.8" r=".32" fill="none" stroke="#f0f" stroke-width=".17"/>
<circle cx="151.1" cy="35.5" r=".32" fill="#f0f"/>
<circle cx="151.1" cy="35.5" r=".32" fill="none" stroke="#f0f" stroke-width=".17"/>
<circle cx="155.6" cy="24" r=".32" fill="#f0f"/>
<circle cx="155.6" cy="24" r=".32" fill="none" stroke="#f0f" stroke-width=".17"/>
<circle cx="128.9" cy="41.8" r=".32" fill="#f0f"/>
<circle cx="128.9" cy="41.8" r=".32" fill="none" stroke="#f0f" stroke-width=".17"/>
<circle cx="128.9" cy="40" r=".32" fill="#f0f"/>
<circle cx="128.9" cy="40" r=".32" fill="none" stroke="#f0f" stroke-width=".17"/>
<circle cx="128.9" cy="36.4" r=".32" fill="#f0f"/>
<circle cx="128.9" cy="36.4" r=".32" fill="none" stroke="#f0f" stroke-width=".17"/>
<circle cx="161.8" cy="24" r=".32" fill="#f0f"/>
<circle cx="161.8" cy="24" r=".32" fill="none" stroke="#f0f" stroke-width=".17"/>
<circle cx="174.3" cy="142.2" r=".32" fill="#f0f"/>
<circle cx="174.3" cy="142.2" r=".32" fill="none" stroke="#f0f" stroke-width=".17"/>
<g font-size="3.7">
<text x="10.9" y="9.8">Reed Relay</text>
<text x="101.4" y="10.1">Pressure Sensor</text>
<text x="188.5" y="10.1">Infrared Thermopile Sensor</text>
<text x="10.7" y="47.5">Humidity</text>
<text x="126.3" y="77.7">Microphone</text>
<text x="10.7" y="102.6">Gyroscope and accelerometer</text>
<text x="126.3" y="126.6">Light Sensor</text>
</g>
<text font-size="2.8" x="225.8" y="186.6">CC1350STKEU</text>
<g font-size="2.6">
<text x="232.1" y="198">RGW</text>
<text x="232.1" y="192.6">RGW</text>
</g>
<g font-size="2.3">
<text x="222.8" y="183.3">Title:</text>
<text x="222.8" y="190.4">Drawn:</text>
<text x="222.8" y="195.7">Checked:</text>
<text x="222.8" y="201">Size:</text>
<text x="230" y="202.8">A3</text>
<text x="244.2" y="201">Rev:</text>
<text x="251.3" y="202.8">1.4.4</text>
<text x="265.5" y="201">Sheet:</text>
<text x="274.4" y="202.8">4</text>
<text x="278" y="202.8">of 5</text>
</g>
<g font-size="1.6">
<text x="17.8" y="23.5">VDD</text>
<text x="31.7" y="22.7">1</text>
<text x="40.4" y="22.7">2</text>
<text x="60.5" y="23.5">REED</text>
<text x="160.1" y="18.9">VDD</text>
<text x="113.1" y="29.7">SDA</text>
<text x="135.7" y="29">3</text>
<text x="148" y="29">8</text>
<text x="250.7" y="24.2">VDD</text>
<text x="113.3" y="35.1">SCL</text>
<text x="135.7" y="34.3">4</text>
<text x="135.7" y="30.7">5</text>
<text x="148" y="32.5">6</text>
<text x="217.3" y="35.9">SCL</text>
<text x="226.2" y="35.2">B3</text>
<text x="239.5" y="35.2">A3</text>
<text x="117.4" y="39.5">VDD</text>
<text x="135.7" y="39.6">1</text>
<text x="135.7" y="36.1">2</text>
<text x="135.7" y="41.4">7</text>
<text x="199.2" y="39.5">VDD</text>
<text x="217.1" y="37.7">SDA</text>
<text x="226.1" y="37">C3</text>
<text x="226.1" y="40.5">C1</text>
<text x="239.5" y="38.7">C2</text>
<text x="263.2" y="39.5">TMP RDY</text>
<text x="226.2" y="45.8">A1</text>
<text x="226.2" y="47.6">A2</text>
<text x="226.2" y="42.3">B1</text>
<text x="10.9" y="58.2">SDA</text>
<text x="22.6" y="57.4">A2</text>
<text x="44.8" y="57.4">B1</text>
<text x="65.8" y="59.1">VDD</text>
<text x="11" y="61.7">SCL</text>
<text x="22.6" y="61">A1</text>
<text x="44.8" y="64.5">C1</text>
<text x="44.8" y="61">D2</text>
<text x="22.6" y="69.8">B2</text>
<text x="44.8" y="66.3">D1</text>
<text x="44.8" y="69.8">C2</text>
<text x="53.4" y="66.2">VDD</text>
<text x="192.4" y="88.5">5</text>
<text x="209" y="89.3">MIC PWR</text>
<text x="129.3" y="94.6">DP7/AUDIO CLK</text>
<text x="180.2" y="92.1">2</text>
<text x="180.2" y="93.9">4</text>
<text x="192.4" y="95.6">1</text>
<text x="180.2" y="99.2">3</text>
<text x="133.9" y="107.1">AUDIO DI</text>
<text x="98.7" y="113.3">MPU PWR</text>
<text x="23.2" y="121.3">MPU INT</text>
<text x="23.3" y="125">SDA HP</text>
<text x="41.5" y="120.5">12</text>
<text x="41.5" y="125.9">23</text>
<text x="41.5" y="124.1">24</text>
<text x="63.5" y="124.1">8</text>
<text x="63.5" y="120.5">13</text>
<text x="22.1" y="130.2">MPU PWR</text>
<text x="23.2" y="126.8">SCL HP</text>
<text x="41.5" y="131.2">11</text>
<text x="41.5" y="129.4">22</text>
<text x="63.5" y="129.4">10</text>
<text x="41.5" y="134.7">21</text>
<text x="42.4" y="136.5">7</text>
<text x="63.5" y="134.7">1</text>
<text x="71.2" y="135.5">MPU PWR</text>
<text x="41.5" y="143.6">19</text>
<text x="42.4" y="140.1">9</text>
<text x="63.5" y="138.3">2</text>
<text x="63.5" y="140.1">3</text>
<text x="63.5" y="141.9">4</text>
<text x="63.5" y="143.6">5</text>
<text x="128.4" y="142.6">SCL</text>
<text x="141.9" y="141.9">4</text>
<text x="163.1" y="141.9">1</text>
<text x="179.6" y="142.6">VDD</text>
<text x="41.5" y="147.2">20</text>
<text x="63.5" y="145.4">6</text>
<text x="63.5" y="147.2">14</text>
<text x="63.5" y="149">15</text>
<text x="131.6" y="148">VDD</text>
<text x="141.9" y="147.2">2</text>
<text x="163.1" y="147.2">6</text>
<text x="168.9" y="148">SDA</text>
<text x="41.5" y="150.7">18</text>
<text x="41.5" y="152.5">25</text>
<text x="63.5" y="150.7">16</text>
<text x="63.5" y="152.5">17</text>
<text x="141.9" y="152.5">3</text>
<text x="141.9" y="154.3">7</text>
<text x="163.1" y="152.5">5</text>
<text x="222.8" y="205.7">Date:</text>
<text x="247.7" y="205.7">Tuesday, September 06, 2016</text>
</g>
<g font-size="1.6" fill="#000080">
<text x="33.8" y="21">SW3</text>
<text x="44.5" y="20.1">R19</text>
<text x="44.7" y="21.7">0</text>
<text x="33.8" y="26.3">MK24-A</text>
<text x="137.8" y="27.2">U3</text>
<text x="158.5" y="29">C28</text>
<text x="158.5" y="31.1">100nF</text>
<text x="229.4" y="32.6">U4</text>
<text x="254.3" y="31.7">R20</text>
<text x="254.3" y="33.4">2.2k</text>
<text x="152.9" y="39.7">C29</text>
<text x="137.8" y="45">BMP280</text>
<text x="152.8" y="43.2">100nF</text>
<text x="210.9" y="44.1">C30</text>
<text x="210.9" y="46.2">100nF</text>
<text x="229.4" y="52.3">TMP007</text>
<text x="25.8" y="55.7">U5</text>
<text x="64.2" y="62.8">C31</text>
<text x="64.2" y="64.9">100nF</text>
<text x="25.8" y="73.4">HDC1000YPA</text>
<text x="182.3" y="86.8">U6</text>
<text x="159.2" y="91.2">R21</text>
<text x="159.3" y="92.8">0</text>
<text x="203.6" y="93.9">C32</text>
<text x="203.5" y="97.5">100nF</text>
<text x="159.2" y="103.7">R22</text>
<text x="159.3" y="105.3">0</text>
<text x="182.3" y="102.8">SPH0641LM4H-1</text>
<text x="44.5" y="117.9">U8</text>
<text x="78.3" y="115.2">C34</text>
<text x="78.3" y="117">100nF</text>
<text x="82.7" y="131.2">C36</text>
<text x="91.6" y="126.8">C35</text>
<text x="91.6" y="128.6">10nF</text>
<text x="82.7" y="133">100nF</text>
<text x="144.1" y="139.2">U7</text>
<text x="175.9" y="149.9">100nF</text>
<text x="176.1" y="146.3">C33</text>
<text x="44.5" y="157.2">MPU-9250</text>
<text x="144.1" y="159">OPT3001</text>
</g>
<g font-size="1.6" fill="#004080">
<text x="138.7" y="30.1">SDI VDD</text>
<text x="138.7" y="35.4">SCK</text>
<text x="138.7" y="31.8">SDO</text>
<text x="140.8" y="33.6">VDDIO</text>
<text x="138.7" y="40.7">GND</text>
<text x="138.7" y="37.2">CSB</text>
<text x="230.3" y="38.1">SDA</text>
<text x="230.3" y="36.3">SCL</text>
<text x="230.3" y="41.6">ADR0</text>
<text x="231.4" y="39.8">nALERT</text>
<text x="235.4" y="36.3">V+</text>
<text x="138.7" y="42.5">GND</text>
<text x="230.3" y="46.9">DGND</text>
<text x="230.3" y="43.4">ADR1</text>
<text x="230.3" y="48.7">AGND</text>
<text x="26.7" y="58.5">SDA</text>
<text x="39.4" y="58.5">VDD</text>
<text x="26.7" y="62.1">SCL</text>
<text x="37.3" y="62.1">nDRDY</text>
<text x="38.5" y="65.6">ADR0</text>
<text x="26.7" y="71">GND</text>
<text x="38.5" y="67.4">ADR1</text>
<text x="39.3" y="71">DNC</text>
<text x="186.9" y="89.6">VDD</text>
<text x="183.2" y="93.2">SELECT</text>
<text x="183.2" y="95">CLOCK</text>
<text x="183.2" y="100.3">GND</text>
<text x="186.1" y="96.7">DATA</text>
<text x="45.4" y="121.6">INT</text>
<text x="45.4" y="125.2">SDA/SDI</text>
<text x="56.3" y="125.2">VDDIO</text>
<text x="58" y="121.6">VDD</text>
<text x="45.4" y="130.5">nCS</text>
<text x="45.4" y="127">SCL/SCLK</text>
<text x="54.5" y="130.5">REGOUT</text>
<text x="45.4" y="135.8">AUX_DA</text>
<text x="45.4" y="137.6">AUX_CL</text>
<text x="45.4" y="132.3">FSYNC</text>
<text x="55.3" y="135.8">RESV_1</text>
<text x="45.4" y="141.2">AD0/SDO</text>
<text x="57.3" y="139.4">NC_2</text>
<text x="57.3" y="141.2">NC_3</text>
<text x="57.3" y="143">NC_4</text>
<text x="144.9" y="143">nCLK</text>
<text x="157.6" y="143">VDD</text>
<text x="45.4" y="144.7">RESV_19</text>
<text x="45.4" y="148.3">RESV_20</text>
<text x="56.4" y="148.3">NC_14</text>
<text x="57.3" y="146.5">NC_6</text>
<text x="57.3" y="144.7">NC_5</text>
<text x="144.9" y="148.3">ADDR</text>
<text x="156.7" y="148.3">DATA</text>
<text x="45.4" y="151.8">GND</text>
<text x="45.4" y="153.6">EGP</text>
<text x="56.4" y="150.1">NC_15</text>
<text x="56.4" y="151.8">NC_16</text>
<text x="56.4" y="153.6">NC_17</text>
<text x="144.9" y="153.6">GND</text>
<text x="144.9" y="155.4">EGP/GND</text>
<text x="157.5" y="153.6">nINT</text>
</g>
<g font-size="1.3">
<text x="30.8" y="1.3">1</text>
<text x="88.9" y="1.3">2</text>
<text x="146.9" y="1.3">3</text>
<text x="205" y="1.3">4</text>
<text x="263.1" y="1.3">5</text>
<text x=".5" y="28.4">A</text>
<text x="292.6" y="28.4">A</text>
<text x=".5" y="79.5">B</text>
<text x="292.6" y="79.5">B</text>
<text x=".5" y="130.6">C</text>
<text x="292.6" y="130.6">C</text>
<text x=".5" y="181.7">D</text>
<text x="292.6" y="181.7">D</text>
<text x="30.8" y="207.4">1</text>
<text x="88.9" y="207.4">2</text>
<text x="146.9" y="207.4">3</text>
<text x="205" y="207.4">4</text>
<text x="263.1" y="207.4">5</text>
</g>
</svg>
